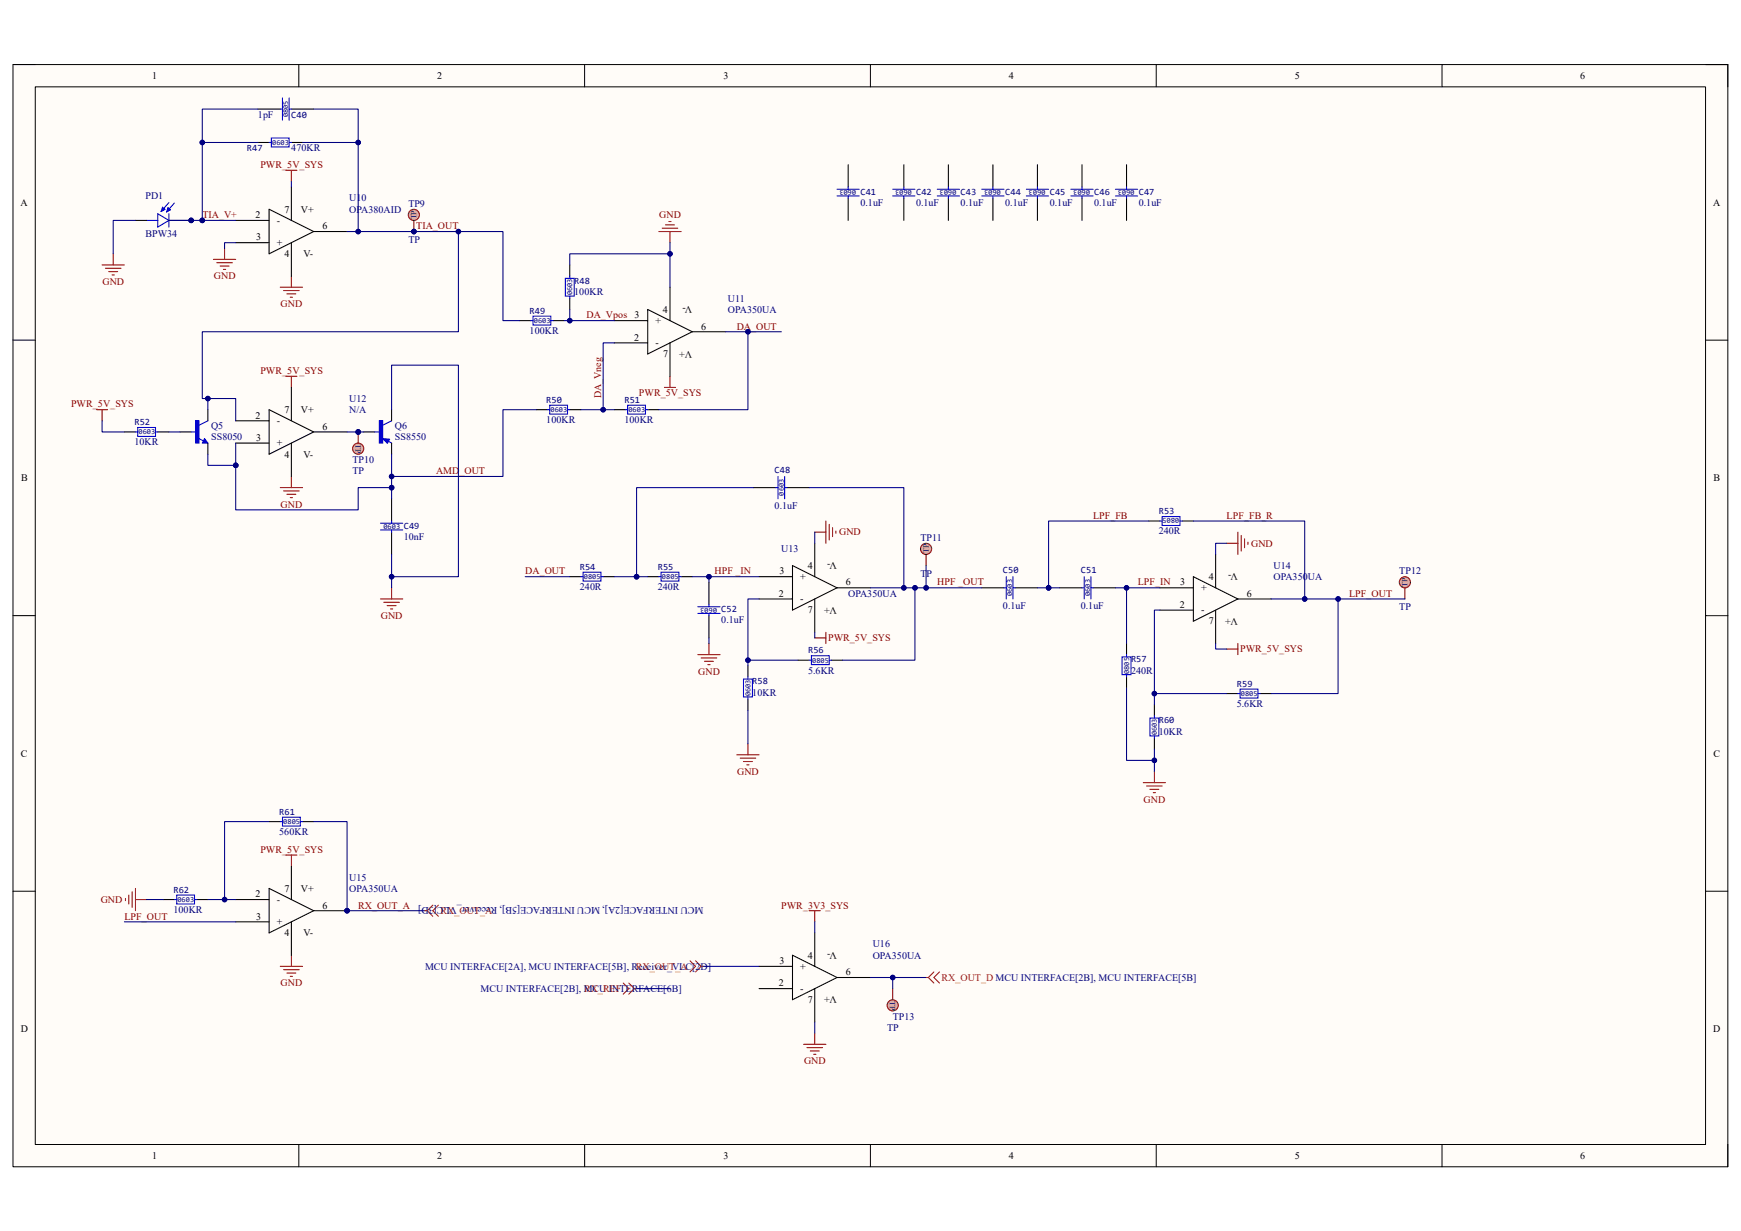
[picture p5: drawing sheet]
<svg xmlns="http://www.w3.org/2000/svg" width="420mm" height="297mm" viewBox="0 0 420 297" stroke-linecap="round" stroke-linejoin="round" font-family="sans-serif">
<path d="M3.1 15.6h413.7v265.9h-413.7z" fill-rule="evenodd" fill="#fffcf8"/>
<path d="M3.1 15.6h413.7v265.9h-413.7z" fill="none" stroke="#000" stroke-width=".24"/>
<path d="M8.5 21h402.9v255.1h-402.9z" fill-rule="evenodd" fill="#fffcf8"/>
<g fill="none" stroke="#000" stroke-width=".24">
<path d="M3.1 15.6h5.4M72.1 15.6v5.3M141 15.6v5.3M210 15.6v5.3M278.9 15.6v5.3M347.9 15.6v5.4M411.4 15.6h5.4v5.4M8.5 21h402.9v255.1h-402.9zM3.1 82.1h5.4M411.4 82.1h5.4M3.1 148.5h5.4M411.4 148.5h5.4"/>
<path d="M3.1 215h5.4M411.4 215h5.4M72.1 276.1v5.4M141 276.1v5.4M210 276.1v5.4M278.9 276.1v5.4M347.9 276.1v5.4M416.8 276.1v5.4"/>
</g>
<g fill="none" stroke="#800000" stroke-width=".25">
<path d="M68.9 41.1h2.7M70.3 41.1v2.7M158.9 55.9h5.4M159.7 55.1h3.8M160.5 54.3h2.2M161.4 53.5h.5M161.6 55.9v2.7M67.6 69.3h5.4M68.4 70.1h3.8M69.2 70.9h2.2M70 71.7h.6M70.3 66.6v2.7"/>
<path d="M68.9 90.8h2.7M70.3 90.8v2.7M160.3 93.5h2.7M161.6 90.8v2.7M67.6 117.6h5.4M68.4 118.5h3.8M69.2 119.3h2.2M70.3 115v2.6M70 120.1h.6M91.8 144.5h5.4M92.6 145.3h3.7M93.4 146.1h2.1"/>
<path d="M94.2 146.9h.5M94.5 141.8v2.7"/>
</g>
<circle cx="48.8" cy="53.2" r=".54" fill="#000080"/>
<circle cx="48.8" cy="53.2" r=".54" fill="none" stroke="#000080" stroke-width=".24"/>
<g fill="none" stroke="#800000" stroke-width=".25">
<path d="M54.2 59.9v2.7M24.6 63.9h5.4M25.4 64.7h3.8M26.2 65.5h2.2M27 66.3h.6M27.3 61.2v2.7M51.5 62.6h5.4M52.3 63.4h3.8M53.1 64.2h2.1M53.9 65h.5M23.3 98.8h2.7M24.6 98.8v2.7"/>
<path d="M196.5 128.4h2.7M199.2 125.7v5.4M200 126.5v3.8M200.8 127.3v2.2M201.6 128.1v.6M295.9 131.1h2.7M298.6 128.4v5.4M299.4 129.2v3.8M300.2 130v2.2M301 130.8v.5M168.3 157.9h5.4M169.1 158.7h3.8"/>
<path d="M169.9 159.6h2.2M171 155.3v2.6M196.5 153.9h2.7M199.2 152.6v2.7M295.9 156.6h2.7M298.6 155.3v2.6M170.8 160.4h.5M180.4 179.4v2.7M177.7 182.1h5.4M178.6 182.9h3.7M179.4 183.7h2.1M180.2 184.5h.5"/>
<path d="M275.8 188.8h5.4M276.6 189.6h3.8M277.4 190.4h2.1M278.2 191.3h.5M278.5 186.2v2.6M30.3 216.8v.5M31.1 216v2.1M31.9 215.2v3.7M32.7 214.4v5.3M32.7 217h2.7M69 206.3h2.6M70.3 206.3v2.7"/>
<path d="M67.6 233.2h5.4M68.4 234h3.8M69.2 234.8h2.2M70 235.6h.6M70.3 230.5v2.7"/>
</g>
<g fill="none" stroke="#000" stroke-width=".25">
<path d="M62.2 34.4h2.7M70.3 34.4h2.7M125.4 77.4h2.6M133.4 77.4h2.7M137.4 63.9v2.7M137.4 72v2.7M64.9 98.8l10.8 5.4-10.8 5.4zM70.3 93.5v8M129.4 98.8h2.7M137.4 98.8h2.7M148.2 98.8h2.7M156.2 98.8h2.7"/>
<path d="M30 104.2h2.7M38.1 104.2h2.6M56.9 101.5h8M56.9 106.9h8M70.3 106.9v8.1M75.7 104.2h8M181.8 117.7h5.3M189.8 117.7h5.4M94.5 120.3v5.4M94.5 128.4v5.4M137.4 139.1h2.7M145.5 139.1h2.7"/>
<path d="M156.2 139.1h2.7M164.3 139.1h2.7M277.1 125.7h2.7M285.2 125.7h2.7M171 140.5v5.4M171 148.5v5.4M192.5 159.3h2.7M200.6 159.3h2.7M236.8 141.8h5.4M244.9 141.8h5.4M255.6 141.8h5.4M263.7 141.8h5.4"/>
<path d="M271.8 155.3v2.6M180.4 160.6v2.7M180.4 168.7v2.7M271.8 163.3v2.7M278.5 170v2.7M278.5 178.1v2.7M295.9 167.3h2.7M304 167.3h2.7M39.4 217h2.7M47.5 217h2.6"/>
</g>
<g fill="none" stroke="#00f" stroke-width=".25">
<path d="M64.9 34.4h.6M65.5 33.3h4.3v2.2h-4.3zM69.8 34.4h.5M128 77.4h.6M128.6 76.3h4.3v2.1h-4.3zM132.9 77.4h.5M136.4 67.2h2.1v4.2h-2.1zM137.4 66.6v.6M137.4 71.4v.6M132.1 98.8h.5M132.6 97.8h4.3v2.1h-4.3zM136.9 98.8h.5"/>
<path d="M150.9 98.8h.5M151.4 97.8h4.3v2.1h-4.3zM155.7 98.8h.5M32.7 104.2h.5M33.2 103.1h4.3v2.2h-4.3zM37.5 104.2h.6M187.1 117.7h.6M187.7 115v5.3M189.3 115v5.3M189.3 117.7h.5M91.8 126.2h5.4M91.8 127.9h5.4"/>
<path d="M94.5 125.7v.5M94.5 127.9v.5M140.1 139.1h.6M140.7 138.1h4.3v2.1h-4.3zM145 139.1h.5M158.9 139.1h.6M159.5 138.1h4.3v2.1h-4.3zM163.8 139.1h.5M242.7 139.1v5.4M244.4 139.1v5.4M261.5 139.1v5.4M263.2 139.1v5.4"/>
<path d="M279.8 125.7h.6M280.4 124.6h4.2v2.2h-4.2zM284.6 125.7h.6M168.3 148h5.4M168.3 146.4h5.4M171 145.9v.5M171 148v.5M195.2 159.3h.5M195.7 158.2h4.3v2.2h-4.3zM200 159.3h.6M242.2 141.8h.5M244.4 141.8h.5"/>
<path d="M261 141.8h.5M263.2 141.8h.5M270.7 158.5h2.1v4.3h-2.1zM271.8 157.9v.6M179.4 163.9h2.1v4.2h-2.1zM180.4 163.3v.6M180.4 168.1v.6M271.8 162.8v.5M277.4 173.3h2.1v4.3h-2.1zM278.5 172.7v.6M278.5 177.6v.5M298.6 167.3h.6"/>
<path d="M299.2 166.3h4.3v2.1h-4.3zM303.5 167.3h.5M42.1 217h.5M42.6 216h4.3v2.1h-4.3zM46.9 217h.6"/>
</g>
<path d="M47.2 101.5h.8v5.4h-.8z" fill-rule="evenodd" fill="#00f"/>
<path d="M47.2 101.5h.8v5.4h-.8zM47.8 105.7l1.3 .7M50.1 101.5l-2.1 1.1" fill="none" stroke="#00f" stroke-width=".25"/>
<path d="M49.3 105.8l.8 1.1h-1.3z" fill="#00f"/>
<path d="M46.1 104.2h1.4M49.3 105.8l.8 1.1h-1.3z" fill="none" stroke="#00f" stroke-width=".25"/>
<path d="M50.1 98.8v2.7M43.4 104.2h2.7M50.1 106.9v2.7" fill="none" stroke="#000" stroke-width=".25"/>
<path d="M91.5 101.5h.8v5.4h-.8z" fill-rule="evenodd" fill="#00f"/>
<path d="M91.5 101.5h.8v5.4h-.8zM93.7 106.5l.8 .4M94.5 101.5l-2.2 1.1" fill="none" stroke="#00f" stroke-width=".25"/>
<path d="M92.3 105.8l1.7 .2-.5 1z" fill="#00f"/>
<path d="M90.4 104.2h1.4M92.3 105.8l1.7 .2-.5 1z" fill="none" stroke="#00f" stroke-width=".25"/>
<g fill="none" stroke="#000" stroke-width=".25">
<path d="M148.2 77.4h8M156.2 74.7l10.8 5.3-10.8 5.4zM161.6 69.3v8.1M94.5 98.8v2.7M148.2 82.7h8M161.6 82.7v8.1M167 80h8.1M87.8 104.2h2.6M94.5 106.9v2.7M183.1 139.1h8.1M191.2 136.5l10.7 5.3-10.7 5.4zM196.5 131.1v8"/>
<path d="M287.9 139.1l10.7 5.4-10.7 5.4zM293.3 133.8v8M183.1 144.5h8.1M196.5 144.5v8.1M201.9 141.8h8.1M279.8 141.8h8.1M279.8 147.2h8.1M293.3 147.2v8.1M298.6 144.5h8.1"/>
</g>
<circle cx="83.7" cy="219.7" r=".54" fill="#000080"/>
<circle cx="83.7" cy="219.7" r=".54" fill="none" stroke="#000080" stroke-width=".24"/>
<path d="M75.7 219.7h8" fill="none" stroke="#000" stroke-width=".25"/>
<circle cx="83.7" cy="219.7" r=".54" fill="#000080"/>
<circle cx="83.7" cy="219.7" r=".54" fill="none" stroke="#000080" stroke-width=".24"/>
<path d="M56.9 217h8M64.9 214.4l10.8 5.3-10.8 5.4zM70.3 209v8M56.9 222.4h8M70.3 222.4v8.1M183.1 238.5h8.1M183.1 233.2h8.1M191.2 230.5l10.7 5.3-10.7 5.4zM196.5 225.1v8.1M196.5 238.5v8.1M201.9 235.8h8.1" fill="none" stroke="#000" stroke-width=".25"/>
<circle cx="46.1" cy="53.2" r=".54" fill="#000080"/>
<circle cx="46.1" cy="53.2" r=".54" fill="none" stroke="#000080" stroke-width=".24"/>
<g fill="none" stroke="#00f" stroke-width=".25">
<path d="M35.4 53.2h2.7M38.1 51.6l2.6 1.6-2.6 1.6zM39.2 50l.6 .5-.9 .5M39.2 50l-.3 1M39.2 50v.8h.1M39.6 50.4l-.2 .2M40.5 50.1l.6 .5-.9 .5M40.5 50.1l-.3 1M40.5 50.1v.8h.1M40.7 51.6v3.2M40.7 48.9l-1.8 2.1M40.9 50.5l-.2 .2"/>
<path d="M42.1 49l-1.9 2.1"/>
</g>
<path d="M32.7 53.2h2.7M40.7 53.2h5.4" fill="none" stroke="#000" stroke-width=".25"/>
<circle cx="46.1" cy="53.2" r=".54" fill="#000080"/>
<circle cx="46.1" cy="53.2" r=".54" fill="none" stroke="#000080" stroke-width=".24"/>
<path d="M62.2 26.3h5.4M70.3 26.3h5.4M64.9 198.2h2.7M73 198.2h2.7" fill="none" stroke="#000" stroke-width=".25"/>
<path d="M67.6 26.3h.5M68.1 23.6v5.4M69.8 23.6v5.4M69.8 26.3h.5M67.6 198.2h.5M68.1 197.2h4.3v2.1h-4.3zM72.4 198.2h.6" fill="none" stroke="#00f" stroke-width=".25"/>
<path d="M195.2 219.7h2.7M196.5 219.7v2.7M193.9 252h5.3M194.7 252.8h3.7M195.5 253.6h2.1M196.3 254.4h.5M196.5 249.3v2.7" fill="none" stroke="#800000" stroke-width=".25"/>
<circle cx="99.8" cy="55.9" r=".54" fill="#000080"/>
<circle cx="99.8" cy="55.9" r=".54" fill="none" stroke="#000080" stroke-width=".24"/>
<circle cx="99.8" cy="51.8" r="1.34" fill="#ffd966"/>
<g fill="none" stroke="#5b0f00" stroke-width=".25">
<path d="M99.8 53.2v2.7"/>
<circle cx="99.8" cy="51.8" r="1.34"/>
</g>
<circle cx="99.8" cy="55.9" r=".54" fill="#000080"/>
<circle cx="99.8" cy="55.9" r=".54" fill="none" stroke="#000080" stroke-width=".24"/>
<circle cx="86.4" cy="104.2" r=".54" fill="#000080"/>
<circle cx="86.4" cy="104.2" r=".54" fill="none" stroke="#000080" stroke-width=".24"/>
<circle cx="86.4" cy="108.3" r="1.34" fill="#ffd966"/>
<g fill="none" stroke="#5b0f00" stroke-width=".25">
<path d="M86.4 104.2v2.7"/>
<circle cx="86.4" cy="108.3" r="1.34"/>
</g>
<circle cx="86.4" cy="104.2" r=".54" fill="#000080"/>
<circle cx="86.4" cy="104.2" r=".54" fill="none" stroke="#000080" stroke-width=".24"/>
<circle cx="223.4" cy="132.4" r="1.34" fill="#ffd966"/>
<g fill="none" stroke="#5b0f00" stroke-width=".25">
<path d="M223.4 133.8v2.7"/>
<circle cx="223.4" cy="132.4" r="1.34"/>
</g>
<circle cx="338.9" cy="140.5" r="1.34" fill="#ffd966"/>
<g fill="none" stroke="#5b0f00" stroke-width=".25">
<path d="M338.9 141.8v2.7"/>
<circle cx="338.9" cy="140.5" r="1.34"/>
</g>
<circle cx="215.3" cy="242.6" r="1.34" fill="#ffd966"/>
<g fill="none" stroke="#5b0f00" stroke-width=".25">
<path d="M215.3 238.5v2.7"/>
<circle cx="215.3" cy="242.6" r="1.34"/>
</g>
<path d="M56.9 53.2h8M56.9 58.6h8M64.9 50.5l10.8 5.4-10.8 5.3zM70.3 45.1v8.1M70.3 58.6v8M75.7 55.9h8" fill="none" stroke="#000" stroke-width=".25"/>
<path d="M150.3 237.2l1.4 1.3-1.4 1.4M151.7 237.2l1.3 1.3M153 238.5l-1.3 1.4M153 238.5h.6M166.5 231.8l1.3 1.4-1.3 1.3M167.8 231.8l1.3 1.4M169.1 233.2l-1.3 1.3M169.1 233.2h.6M223.4 235.8h.5M223.9 235.8l1.4 1.4M225.3 234.5l-1.4 1.3M226.6 234.5l-1.3 1.3 1.3 1.4" fill="none" stroke="#f00" stroke-width=".25"/>
<path d="M50.1 109.6v2.7h6.8" fill="none" stroke="#000080" stroke-width=".25"/>
<circle cx="56.9" cy="112.3" r=".54" fill="#000080"/>
<circle cx="56.9" cy="112.3" r=".54" fill="none" stroke="#000080" stroke-width=".24"/>
<path d="M94.5 109.6v8" fill="none" stroke="#000080" stroke-width=".25"/>
<circle cx="94.5" cy="117.6" r=".54" fill="#000080"/>
<circle cx="94.5" cy="117.6" r=".54" fill="none" stroke="#000080" stroke-width=".24"/>
<circle cx="94.5" cy="115" r=".54" fill="#000080"/>
<circle cx="94.5" cy="115" r=".54" fill="none" stroke="#000080" stroke-width=".24"/>
<path d="M70.3 43.8v1.3M56.9 112.3v10.7h29.5v-5.4h8.1" fill="none" stroke="#000080" stroke-width=".25"/>
<circle cx="56.9" cy="112.3" r=".54" fill="#000080"/>
<circle cx="56.9" cy="112.3" r=".54" fill="none" stroke="#000080" stroke-width=".24"/>
<circle cx="94.5" cy="117.6" r=".54" fill="#000080"/>
<circle cx="94.5" cy="117.6" r=".54" fill="none" stroke="#000080" stroke-width=".24"/>
<path d="M140.1 98.8h8.1" fill="none" stroke="#000080" stroke-width=".25"/>
<circle cx="145.5" cy="98.8" r=".54" fill="#000080"/>
<circle cx="145.5" cy="98.8" r=".54" fill="none" stroke="#000080" stroke-width=".24"/>
<path d="M148.2 82.7h-2.7v16.1" fill="none" stroke="#000080" stroke-width=".25"/>
<circle cx="145.5" cy="98.8" r=".54" fill="#000080"/>
<circle cx="145.5" cy="98.8" r=".54" fill="none" stroke="#000080" stroke-width=".24"/>
<path d="M136.1 77.4h12.1" fill="none" stroke="#000080" stroke-width=".25"/>
<circle cx="137.4" cy="77.4" r=".54" fill="#000080"/>
<circle cx="137.4" cy="77.4" r=".54" fill="none" stroke="#000080" stroke-width=".24"/>
<path d="M161.6 58.6v10.7" fill="none" stroke="#000080" stroke-width=".25"/>
<circle cx="161.6" cy="61.2" r=".54" fill="#000080"/>
<circle cx="161.6" cy="61.2" r=".54" fill="none" stroke="#000080" stroke-width=".24"/>
<path d="M161.6 61.2h-24.2v2.7" fill="none" stroke="#000080" stroke-width=".25"/>
<circle cx="161.6" cy="61.2" r=".54" fill="#000080"/>
<circle cx="161.6" cy="61.2" r=".54" fill="none" stroke="#000080" stroke-width=".24"/>
<path d="M129.4 98.8h-8.1v16.2h-26.8" fill="none" stroke="#000080" stroke-width=".25"/>
<circle cx="94.5" cy="115" r=".54" fill="#000080"/>
<circle cx="94.5" cy="115" r=".54" fill="none" stroke="#000080" stroke-width=".24"/>
<path d="M56.9 106.9v5.4" fill="none" stroke="#000080" stroke-width=".25"/>
<circle cx="56.9" cy="112.3" r=".54" fill="#000080"/>
<circle cx="56.9" cy="112.3" r=".54" fill="none" stroke="#000080" stroke-width=".24"/>
<path d="M94.5 117.6v2.7" fill="none" stroke="#000080" stroke-width=".25"/>
<circle cx="94.5" cy="117.6" r=".54" fill="#000080"/>
<circle cx="94.5" cy="117.6" r=".54" fill="none" stroke="#000080" stroke-width=".24"/>
<path d="M137.4 74.7v2.7" fill="none" stroke="#000080" stroke-width=".25"/>
<circle cx="137.4" cy="77.4" r=".54" fill="#000080"/>
<circle cx="137.4" cy="77.4" r=".54" fill="none" stroke="#000080" stroke-width=".24"/>
<path d="M56.9 58.6h-2.7v1.3M153.6 139.1h2.6M196.5 128.4v2.7M196.5 152.6v1.3" fill="none" stroke="#000080" stroke-width=".25"/>
<circle cx="153.6" cy="139.1" r=".54" fill="#000080"/>
<circle cx="153.6" cy="139.1" r=".54" fill="none" stroke="#000080" stroke-width=".24"/>
<path d="M167 139.1h16.1M171 153.9v1.4" fill="none" stroke="#000080" stroke-width=".25"/>
<circle cx="171" cy="139.1" r=".54" fill="#000080"/>
<circle cx="171" cy="139.1" r=".54" fill="none" stroke="#000080" stroke-width=".24"/>
<path d="M171 139.1v1.4" fill="none" stroke="#000080" stroke-width=".25"/>
<circle cx="171" cy="139.1" r=".54" fill="#000080"/>
<circle cx="171" cy="139.1" r=".54" fill="none" stroke="#000080" stroke-width=".24"/>
<path d="M181.8 117.7h-28.2v21.4" fill="none" stroke="#000080" stroke-width=".25"/>
<circle cx="153.6" cy="139.1" r=".54" fill="#000080"/>
<circle cx="153.6" cy="139.1" r=".54" fill="none" stroke="#000080" stroke-width=".24"/>
<path d="M195.2 117.7h22.8v24.1h-8" fill="none" stroke="#000080" stroke-width=".25"/>
<circle cx="218" cy="141.8" r=".54" fill="#000080"/>
<circle cx="218" cy="141.8" r=".54" fill="none" stroke="#000080" stroke-width=".24"/>
<path d="M180.4 159.3v1.3" fill="none" stroke="#000080" stroke-width=".25"/>
<circle cx="180.4" cy="159.3" r=".54" fill="#000080"/>
<circle cx="180.4" cy="159.3" r=".54" fill="none" stroke="#000080" stroke-width=".24"/>
<path d="M126.7 139.1h10.7M148.2 139.1h5.4" fill="none" stroke="#000080" stroke-width=".25"/>
<circle cx="153.6" cy="139.1" r=".54" fill="#000080"/>
<circle cx="153.6" cy="139.1" r=".54" fill="none" stroke="#000080" stroke-width=".24"/>
<path d="M253 141.8h2.6M293.3 155.3v1.3h2.6" fill="none" stroke="#000080" stroke-width=".25"/>
<circle cx="253" cy="141.8" r=".54" fill="#000080"/>
<circle cx="253" cy="141.8" r=".54" fill="none" stroke="#000080" stroke-width=".24"/>
<path d="M269.1 141.8h10.7" fill="none" stroke="#000080" stroke-width=".25"/>
<circle cx="271.8" cy="141.8" r=".54" fill="#000080"/>
<circle cx="271.8" cy="141.8" r=".54" fill="none" stroke="#000080" stroke-width=".24"/>
<path d="M271.8 141.8v13.5" fill="none" stroke="#000080" stroke-width=".25"/>
<circle cx="271.8" cy="141.8" r=".54" fill="#000080"/>
<circle cx="271.8" cy="141.8" r=".54" fill="none" stroke="#000080" stroke-width=".24"/>
<path d="M279.8 147.2h-1.3v22.8" fill="none" stroke="#000080" stroke-width=".25"/>
<circle cx="278.5" cy="167.3" r=".54" fill="#000080"/>
<circle cx="278.5" cy="167.3" r=".54" fill="none" stroke="#000080" stroke-width=".24"/>
<path d="M278.5 167.3h17.4" fill="none" stroke="#000080" stroke-width=".25"/>
<circle cx="278.5" cy="167.3" r=".54" fill="#000080"/>
<circle cx="278.5" cy="167.3" r=".54" fill="none" stroke="#000080" stroke-width=".24"/>
<path d="M306.7 144.5h16.1v22.8h-16.1" fill="none" stroke="#000080" stroke-width=".25"/>
<circle cx="322.8" cy="144.5" r=".54" fill="#000080"/>
<circle cx="322.8" cy="144.5" r=".54" fill="none" stroke="#000080" stroke-width=".24"/>
<circle cx="314.7" cy="144.5" r=".54" fill="#000080"/>
<circle cx="314.7" cy="144.5" r=".54" fill="none" stroke="#000080" stroke-width=".24"/>
<path d="M287.9 125.7h26.8v18.8" fill="none" stroke="#000080" stroke-width=".25"/>
<circle cx="314.7" cy="144.5" r=".54" fill="#000080"/>
<circle cx="314.7" cy="144.5" r=".54" fill="none" stroke="#000080" stroke-width=".24"/>
<path d="M278.5 180.8v5.4" fill="none" stroke="#000080" stroke-width=".25"/>
<circle cx="278.5" cy="183.5" r=".54" fill="#000080"/>
<circle cx="278.5" cy="183.5" r=".54" fill="none" stroke="#000080" stroke-width=".24"/>
<path d="M271.8 166v17.5h6.7" fill="none" stroke="#000080" stroke-width=".25"/>
<circle cx="278.5" cy="183.5" r=".54" fill="#000080"/>
<circle cx="278.5" cy="183.5" r=".54" fill="none" stroke="#000080" stroke-width=".24"/>
<path d="M62.2 26.3h-13.4v26.9M32.7 53.2h-5.4v8M40.7 104.2h2.7M295.9 131.1h-2.6v2.7" fill="none" stroke="#000080" stroke-width=".25"/>
<circle cx="48.8" cy="34.4" r=".54" fill="#000080"/>
<circle cx="48.8" cy="34.4" r=".54" fill="none" stroke="#000080" stroke-width=".24"/>
<circle cx="48.8" cy="53.2" r=".54" fill="#000080"/>
<circle cx="48.8" cy="53.2" r=".54" fill="none" stroke="#000080" stroke-width=".24"/>
<path d="M75.7 26.3h10.7v29.6" fill="none" stroke="#000080" stroke-width=".25"/>
<circle cx="86.4" cy="34.4" r=".54" fill="#000080"/>
<circle cx="86.4" cy="34.4" r=".54" fill="none" stroke="#000080" stroke-width=".24"/>
<circle cx="86.4" cy="55.9" r=".54" fill="#000080"/>
<circle cx="86.4" cy="55.9" r=".54" fill="none" stroke="#000080" stroke-width=".24"/>
<path d="M218 141.8h18.8" fill="none" stroke="#000080" stroke-width=".25"/>
<circle cx="223.4" cy="141.8" r=".54" fill="#000080"/>
<circle cx="223.4" cy="141.8" r=".54" fill="none" stroke="#000080" stroke-width=".24"/>
<circle cx="220.7" cy="141.8" r=".54" fill="#000080"/>
<circle cx="220.7" cy="141.8" r=".54" fill="none" stroke="#000080" stroke-width=".24"/>
<circle cx="218" cy="141.8" r=".54" fill="#000080"/>
<circle cx="218" cy="141.8" r=".54" fill="none" stroke="#000080" stroke-width=".24"/>
<path d="M50.1 217h6.8" fill="none" stroke="#000080" stroke-width=".25"/>
<circle cx="54.2" cy="217" r=".54" fill="#000080"/>
<circle cx="54.2" cy="217" r=".54" fill="none" stroke="#000080" stroke-width=".24"/>
<path d="M64.9 198.2h-10.7v18.8M35.4 217h4" fill="none" stroke="#000080" stroke-width=".25"/>
<circle cx="54.2" cy="217" r=".54" fill="#000080"/>
<circle cx="54.2" cy="217" r=".54" fill="none" stroke="#000080" stroke-width=".24"/>
<path d="M220.7 141.8v17.5h-17.4" fill="none" stroke="#000080" stroke-width=".25"/>
<circle cx="220.7" cy="141.8" r=".54" fill="#000080"/>
<circle cx="220.7" cy="141.8" r=".54" fill="none" stroke="#000080" stroke-width=".24"/>
<path d="M180.4 80h8.1" fill="none" stroke="#000080" stroke-width=".25"/>
<circle cx="180.4" cy="80" r=".54" fill="#000080"/>
<circle cx="180.4" cy="80" r=".54" fill="none" stroke="#000080" stroke-width=".24"/>
<path d="M223.4 136.5v5.3" fill="none" stroke="#000080" stroke-width=".25"/>
<circle cx="223.4" cy="141.8" r=".54" fill="#000080"/>
<circle cx="223.4" cy="141.8" r=".54" fill="none" stroke="#000080" stroke-width=".24"/>
<path d="M277.1 125.7h-24.1v16.1" fill="none" stroke="#000080" stroke-width=".25"/>
<circle cx="253" cy="141.8" r=".54" fill="#000080"/>
<circle cx="253" cy="141.8" r=".54" fill="none" stroke="#000080" stroke-width=".24"/>
<path d="M250.3 141.8h2.7" fill="none" stroke="#000080" stroke-width=".25"/>
<circle cx="253" cy="141.8" r=".54" fill="#000080"/>
<circle cx="253" cy="141.8" r=".54" fill="none" stroke="#000080" stroke-width=".24"/>
<path d="M24.6 101.5v2.7h5.4M322.8 144.5h16.1" fill="none" stroke="#000080" stroke-width=".25"/>
<circle cx="322.8" cy="144.5" r=".54" fill="#000080"/>
<circle cx="322.8" cy="144.5" r=".54" fill="none" stroke="#000080" stroke-width=".24"/>
<path d="M75.7 198.2h8v21.5h18.8" fill="none" stroke="#000080" stroke-width=".25"/>
<circle cx="83.7" cy="219.7" r=".54" fill="#000080"/>
<circle cx="83.7" cy="219.7" r=".54" fill="none" stroke="#000080" stroke-width=".24"/>
<path d="M83.7 104.2h4.1M169.7 233.2h13.4M196.5 222.4v2.7M196.5 246.6v2.7" fill="none" stroke="#000080" stroke-width=".25"/>
<circle cx="86.4" cy="104.2" r=".54" fill="#000080"/>
<circle cx="86.4" cy="104.2" r=".54" fill="none" stroke="#000080" stroke-width=".24"/>
<path d="M40.7 53.2h16.2" fill="none" stroke="#000080" stroke-width=".25"/>
<circle cx="46.1" cy="53.2" r=".54" fill="#000080"/>
<circle cx="46.1" cy="53.2" r=".54" fill="none" stroke="#000080" stroke-width=".24"/>
<circle cx="48.8" cy="53.2" r=".54" fill="#000080"/>
<circle cx="48.8" cy="53.2" r=".54" fill="none" stroke="#000080" stroke-width=".24"/>
<path d="M48.8 34.4h13.4" fill="none" stroke="#000080" stroke-width=".25"/>
<circle cx="48.8" cy="34.4" r=".54" fill="#000080"/>
<circle cx="48.8" cy="34.4" r=".54" fill="none" stroke="#000080" stroke-width=".24"/>
<path d="M73 34.4h13.4" fill="none" stroke="#000080" stroke-width=".25"/>
<circle cx="86.4" cy="34.4" r=".54" fill="#000080"/>
<circle cx="86.4" cy="34.4" r=".54" fill="none" stroke="#000080" stroke-width=".24"/>
<path d="M175.1 80h5.3v18.8h-21.5" fill="none" stroke="#000080" stroke-width=".25"/>
<circle cx="180.4" cy="80" r=".54" fill="#000080"/>
<circle cx="180.4" cy="80" r=".54" fill="none" stroke="#000080" stroke-width=".24"/>
<path d="M83.7 55.9h37.6v21.5h4.1" fill="none" stroke="#000080" stroke-width=".25"/>
<circle cx="86.4" cy="55.9" r=".54" fill="#000080"/>
<circle cx="86.4" cy="55.9" r=".54" fill="none" stroke="#000080" stroke-width=".24"/>
<circle cx="99.8" cy="55.9" r=".54" fill="#000080"/>
<circle cx="99.8" cy="55.9" r=".54" fill="none" stroke="#000080" stroke-width=".24"/>
<circle cx="110.6" cy="55.9" r=".54" fill="#000080"/>
<circle cx="110.6" cy="55.9" r=".54" fill="none" stroke="#000080" stroke-width=".24"/>
<path d="M94.5 98.8v-10.7h16.1v51h-16.1" fill="none" stroke="#000080" stroke-width=".25"/>
<circle cx="94.5" cy="139.1" r=".54" fill="#000080"/>
<circle cx="94.5" cy="139.1" r=".54" fill="none" stroke="#000080" stroke-width=".24"/>
<path d="M94.5 133.8v8" fill="none" stroke="#000080" stroke-width=".25"/>
<circle cx="94.5" cy="139.1" r=".54" fill="#000080"/>
<circle cx="94.5" cy="139.1" r=".54" fill="none" stroke="#000080" stroke-width=".24"/>
<path d="M30 222.4h26.9M210 235.8h13.4" fill="none" stroke="#000080" stroke-width=".25"/>
<circle cx="215.3" cy="235.8" r=".54" fill="#000080"/>
<circle cx="215.3" cy="235.8" r=".54" fill="none" stroke="#000080" stroke-width=".24"/>
<path d="M215.3 235.8v2.7" fill="none" stroke="#000080" stroke-width=".25"/>
<circle cx="215.3" cy="235.8" r=".54" fill="#000080"/>
<circle cx="215.3" cy="235.8" r=".54" fill="none" stroke="#000080" stroke-width=".24"/>
<path d="M183.1 144.5h-2.7v14.8h12.1M180.4 171.4v8M153.6 238.5h8" fill="none" stroke="#000080" stroke-width=".25"/>
<circle cx="180.4" cy="159.3" r=".54" fill="#000080"/>
<circle cx="180.4" cy="159.3" r=".54" fill="none" stroke="#000080" stroke-width=".24"/>
<path d="M50.1 96.2v2.6" fill="none" stroke="#000080" stroke-width=".25"/>
<circle cx="50.1" cy="96.2" r=".54" fill="#000080"/>
<circle cx="50.1" cy="96.2" r=".54" fill="none" stroke="#000080" stroke-width=".24"/>
<path d="M110.6 55.9v24.1h-61.8v16.2h8.1v5.3" fill="none" stroke="#000080" stroke-width=".25"/>
<circle cx="110.6" cy="55.9" r=".54" fill="#000080"/>
<circle cx="110.6" cy="55.9" r=".54" fill="none" stroke="#000080" stroke-width=".24"/>
<circle cx="50.1" cy="96.2" r=".54" fill="#000080"/>
<circle cx="50.1" cy="96.2" r=".54" fill="none" stroke="#000080" stroke-width=".24"/>
<g fill="none" stroke="#000" stroke-width=".25">
<path d="M204.6 39.8v5.3M218 39.8v5.3M228.8 39.8v5.3M239.5 39.8v5.3M250.3 39.8v5.3M261 39.8v5.3M271.8 39.8v5.3M204.6 47.8v5.4M218 47.8v5.4M228.8 47.8v5.4M239.5 47.8v5.4M250.3 47.8v5.4"/>
<path d="M261 47.8v5.4M271.8 47.8v5.4"/>
</g>
<g fill="none" stroke="#00f" stroke-width=".25">
<path d="M201.9 47.3h5.4M201.9 45.7h5.4M204.6 45.1v.6M204.6 47.3v.5M215.3 47.3h5.4M215.3 45.7h5.4M218 45.1v.6M218 47.3v.5M226.1 47.3h5.4M226.1 45.7h5.4M228.8 45.1v.6M228.8 47.3v.5"/>
<path d="M236.8 47.3h5.4M236.8 45.7h5.4M239.5 45.1v.6M239.5 47.3v.5M247.6 47.3h5.4M247.6 45.7h5.4M250.3 45.1v.6M250.3 47.3v.5M258.3 47.3h5.4M258.3 45.7h5.4M261 45.1v.6M261 47.3v.5"/>
<path d="M269.1 47.3h5.3M269.1 45.7h5.3M271.8 45.1v.6M271.8 47.3v.5"/>
</g>
<path d="M102.5 219.7h.6M103.1 219.7l1.3 1.4M104.4 218.4l-1.3 1.3M105.7 218.4l-1.3 1.3 1.3 1.4" fill="none" stroke="#f00" stroke-width=".25"/>
<g font-size="2.4">
<text x="36.7" y="19.1">1</text>
<text x="105.5" y="19.1">2</text>
<text x="174.5" y="19.1">3</text>
<text x="243.3" y="19.1">4</text>
<text x="312.3" y="19.1">5</text>
<text x="381.2" y="19.1">6</text>
<text x="5" y="49.6">A</text>
<text x="61.6" y="52.6">2</text>
<text x="66.8" y="54">-</text>
<text x="68.7" y="51.3">7</text>
<text x="72.6" y="51.3">V+</text>
<text x="413.3" y="49.6">A</text>
<text x="61.8" y="58">3</text>
<text x="66.8" y="59.4">+</text>
<text x="77.8" y="55.3">6</text>
<text x="68.6" y="62.1">4</text>
<text x="73.2" y="62.1">V-</text>
<text x="153.1" y="76.8">3</text>
<text x="159.9" y="75.5">4</text>
<text x="167" y="73.9" transform="rotate(-180 167 73.9)">V-</text>
<text x="153" y="82.2">2</text>
<text x="158.1" y="83.5">-</text>
<text x="158.1" y="78.1">+</text>
<text x="169.1" y="79.5">6</text>
<text x="160" y="86.2">7</text>
<text x="167" y="84.6" transform="rotate(-180 167 84.6)">V+</text>
<text x="61.6" y="101">2</text>
<text x="68.7" y="99.7">7</text>
<text x="72.6" y="99.7">V+</text>
<text x="61.8" y="106.3">3</text>
<text x="66.8" y="102.3">-</text>
<text x="66.8" y="107.7">+</text>
<text x="77.8" y="103.7">6</text>
<text x="68.6" y="110.4">4</text>
<text x="73.2" y="110.4">V-</text>
<text x="5.1" y="116.1">B</text>
<text x="413.4" y="116.1">B</text>
<text x="194.9" y="137.2">4</text>
<text x="201.9" y="135.6" transform="rotate(-180 201.9 135.6)">V-</text>
<text x="187.9" y="144">2</text>
<text x="188" y="138.6">3</text>
<text x="193" y="140">+</text>
<text x="204" y="141.3">6</text>
<text x="284.7" y="141.3">3</text>
<text x="289.8" y="142.6">+</text>
<text x="291.6" y="140">4</text>
<text x="298.6" y="138.3" transform="rotate(-180 298.6 138.3)">V-</text>
<text x="300.8" y="144">6</text>
<text x="193" y="145.3">-</text>
<text x="194.9" y="148">7</text>
<text x="201.9" y="146.4" transform="rotate(-180 201.9 146.4)">V+</text>
<text x="284.6" y="146.6">2</text>
<text x="289.8" y="148">-</text>
<text x="298.6" y="149.1" transform="rotate(-180 298.6 149.1)">V+</text>
<text x="291.6" y="150.7">7</text>
<text x="5" y="182.6">C</text>
<text x="413.3" y="182.6">C</text>
<text x="68.7" y="215.1">7</text>
<text x="72.6" y="215.1">V+</text>
<text x="61.6" y="216.5">2</text>
<text x="61.8" y="221.9">3</text>
<text x="66.8" y="217.8">-</text>
<text x="77.8" y="219.2">6</text>
<text x="66.8" y="223.2">+</text>
<text x="68.6" y="225.9">4</text>
<text x="73.2" y="225.9">V-</text>
<text x="188" y="232.6">3</text>
<text x="193" y="234">+</text>
<text x="194.9" y="231.3">4</text>
<text x="201.9" y="229.6" transform="rotate(-180 201.9 229.6)">V-</text>
<text x="187.9" y="238">2</text>
<text x="193" y="239.3">-</text>
<text x="204" y="235.3">6</text>
<text x="194.9" y="242">7</text>
<text x="201.9" y="240.4" transform="rotate(-180 201.9 240.4)">V+</text>
<text x="5" y="249">D</text>
<text x="413.3" y="249">D</text>
<text x="36.7" y="279.6">1</text>
<text x="105.5" y="279.6">2</text>
<text x="174.5" y="279.6">3</text>
<text x="243.3" y="279.6">4</text>
<text x="312.3" y="279.6">5</text>
<text x="381.2" y="279.6">6</text>
</g>
<g font-size="2.4" fill="#000080">
<text x="62.2" y="28.4">1pF</text>
<text x="70.3" y="36.5">470KR</text>
<text x="35.1" y="48.1">PD1</text>
<text x="84.2" y="51.3">OPA380AID</text>
<text x="84.2" y="48.6">U10</text>
<text x="98.5" y="50">TP9</text>
<text x="207.6" y="49.7">0.1uF</text>
<text x="221" y="49.7">0.1uF</text>
<text x="231.7" y="49.7">0.1uF</text>
<text x="242.5" y="49.7">0.1uF</text>
<text x="253.2" y="49.7">0.1uF</text>
<text x="263.9" y="49.7">0.1uF</text>
<text x="274.7" y="49.7">0.1uF</text>
<text x="35.1" y="57.2">BPW34</text>
<text x="98.5" y="58.5">TP</text>
<text x="138.5" y="71.2">100KR</text>
<text x="175.6" y="75.5">OPA350UA</text>
<text x="175.6" y="72.8">U11</text>
<text x="127.8" y="80.6">100KR</text>
<text x="84.2" y="99.7">N/A</text>
<text x="84.2" y="96.9">U12</text>
<text x="32.4" y="107.4">10KR</text>
<text x="50.9" y="106.1">SS8050</text>
<text x="50.9" y="103.4">Q5</text>
<text x="95.2" y="106.1">SS8550</text>
<text x="95.2" y="103.4">Q6</text>
<text x="131.8" y="102.1">100KR</text>
<text x="150.6" y="102.1">100KR</text>
<text x="85" y="111.7">TP10</text>
<text x="85" y="114.4">TP</text>
<text x="186.9" y="122.8">0.1uF</text>
<text x="97.4" y="130.3">10nF</text>
<text x="222" y="130.6">TP11</text>
<text x="279.5" y="128.9">240R</text>
<text x="188.5" y="133.2">U13</text>
<text x="307.2" y="137.2">U14</text>
<text x="139.9" y="142.4">240R</text>
<text x="158.7" y="142.4">240R</text>
<text x="204.6" y="144">OPA350UA</text>
<text x="222" y="139.1">TP</text>
<text x="307.2" y="140">OPA350UA</text>
<text x="337.6" y="138.6">TP12</text>
<text x="241.9" y="146.9">0.1uF</text>
<text x="260.7" y="146.9">0.1uF</text>
<text x="337.6" y="147.2">TP</text>
<text x="174" y="150.4">0.1uF</text>
<text x="181.5" y="167.9">10KR</text>
<text x="194.9" y="162.5">5.6KR</text>
<text x="272.8" y="162.5">240R</text>
<text x="298.4" y="170.6">5.6KR</text>
<text x="279.5" y="177.3">10KR</text>
<text x="67.4" y="201.5">560KR</text>
<text x="84.2" y="215.1">OPA350UA</text>
<text x="84.2" y="212.5">U15</text>
<text x="41.8" y="220.3">100KR</text>
<text x="169.7" y="218.9" transform="rotate(-180 169.7 218.9)">MCU INTERFACE[2A], MCU INTERFACE[5B], Receiver_VLC[3D]</text>
<text x="102.5" y="234">MCU INTERFACE[2A], MCU INTERFACE[5B], Receiver_VLC[2D]</text>
<text x="210.5" y="231.3">OPA350UA</text>
<text x="210.5" y="228.6">U16</text>
<text x="116" y="239.3">MCU INTERFACE[2B], MCU INTERFACE[6B]</text>
<text x="214" y="248.8">TP</text>
<text x="215.3" y="246">TP13</text>
</g>
<g font-size="2.4" fill="#800000">
<text x="62.8" y="40.6">PWR_5V_SYS</text>
<text x="48.8" y="52.6">TIA_V+</text>
<text x="159" y="52.6">GND</text>
<text x="100.4" y="55.3">TIA_OUT</text>
<text x="24.7" y="68.7">GND</text>
<text x="51.6" y="67.4">GND</text>
<text x="67.7" y="74.1">GND</text>
<text x="141.5" y="76.8">DA_Vpos</text>
<text x="177.7" y="79.5">DA_OUT</text>
<text x="62.8" y="90.3">PWR_5V_SYS</text>
<text x="154.1" y="95.6">PWR_5V_SYS</text>
<text x="17.1" y="98.3">PWR_5V_SYS</text>
<text x="145" y="96.1" transform="rotate(-90 145 96.1)">DA_Vneg</text>
<text x="105.2" y="114.4">AMD_OUT</text>
<text x="67.7" y="122.5">GND</text>
<text x="263.7" y="125.2">LPF_FB</text>
<text x="295.9" y="125.2">LPF_FB_R</text>
<text x="202.4" y="129.2">GND</text>
<text x="301.8" y="131.9">GND</text>
<text x="126.7" y="138.6">DA_OUT</text>
<text x="172.4" y="138.6">HPF _IN</text>
<text x="226.1" y="141.3">HPF _OUT</text>
<text x="274.4" y="141.3">LPF_IN</text>
<text x="325.5" y="144">LPF_OUT</text>
<text x="91.9" y="149.4">GND</text>
<text x="199.8" y="154.7">PWR_5V_SYS</text>
<text x="299.2" y="157.4">PWR_5V_SYS</text>
<text x="168.4" y="162.8">GND</text>
<text x="177.8" y="186.9">GND</text>
<text x="275.9" y="193.7">GND</text>
<text x="62.8" y="205.7">PWR_5V_SYS</text>
<text x="24.3" y="217.8">GND</text>
<text x="30" y="221.9">LPF_OUT</text>
<text x="86.4" y="219.2">RX_OUT_A</text>
<text x="188.5" y="219.2">PWR_3V3_SYS</text>
<text x="67.7" y="238">GND</text>
<text x="194" y="256.8">GND</text>
</g>
<g font-size="2.4" fill="#f00">
<text x="106.3" y="220.5">RX_OUT_A</text>
<text x="153.4" y="234">RX_OUT_A</text>
<text x="140.9" y="239.3">RX_REF</text>
<text x="227.2" y="236.6">RX_OUT_D MCU INTERFACE[2B], MCU INTERFACE[5B]</text>
</g>
<g font-size="2.3" fill="#000080">
<text x="70.3" y="28.4">C40</text>
<text x="59.6" y="36.5">R47</text>
<text x="207.6" y="46.9">C41</text>
<text x="221" y="46.9">C42</text>
<text x="231.7" y="46.9">C43</text>
<text x="242.5" y="46.9">C44</text>
<text x="253.2" y="46.9">C45</text>
<text x="263.9" y="46.9">C46</text>
<text x="274.7" y="46.9">C47</text>
<text x="138.5" y="68.5">R48</text>
<text x="127.8" y="75.7">R49</text>
<text x="131.8" y="97.2">R50</text>
<text x="150.6" y="97.2">R51</text>
<text x="32.4" y="102.6">R52</text>
<text x="186.9" y="114.1">C48</text>
<text x="279.5" y="124">R53</text>
<text x="97.4" y="127.6">C49</text>
<text x="139.9" y="137.5">R54</text>
<text x="158.7" y="137.5">R55</text>
<text x="241.9" y="138.3">C50</text>
<text x="260.7" y="138.3">C51</text>
<text x="174" y="147.7">C52</text>
<text x="194.9" y="157.6">R56</text>
<text x="272.8" y="159.8">R57</text>
<text x="181.5" y="165.1">R58</text>
<text x="298.4" y="165.7">R59</text>
<text x="279.5" y="174.5">R60</text>
<text x="67.4" y="196.6">R61</text>
<text x="41.8" y="215.4">R62</text>
</g>
<g font-size="1.9" fill="#000080">
<text x="100.5" y="52.9" transform="rotate(-90 100.5 52.9)">TP</text>
<text x="85.8" y="107.2" transform="rotate(90 85.8 107.2)">TP</text>
<text x="224.1" y="133.5" transform="rotate(-90 224.1 133.5)">TP</text>
<text x="339.6" y="141.6" transform="rotate(-90 339.6 141.6)">TP</text>
<text x="214.7" y="241.5" transform="rotate(90 214.7 241.5)">TP</text>
</g>
<g font-size="1.8" fill="#000080">
<text x="69.6" y="28.3" transform="rotate(-90 69.6 28.3)">0805</text>
<text x="65.7" y="35">0603</text>
<text x="206.5" y="45.8" transform="rotate(-180 206.5 45.8)">0603</text>
<text x="220" y="45.8" transform="rotate(-180 220 45.8)">0603</text>
<text x="230.7" y="45.8" transform="rotate(-180 230.7 45.8)">0603</text>
<text x="241.5" y="45.8" transform="rotate(-180 241.5 45.8)">0603</text>
<text x="252.2" y="45.8" transform="rotate(-180 252.2 45.8)">0603</text>
<text x="263" y="45.8" transform="rotate(-180 263 45.8)">0603</text>
<text x="273.7" y="45.8" transform="rotate(-180 273.7 45.8)">0603</text>
<text x="138" y="71.2" transform="rotate(-90 138 71.2)">0603</text>
<text x="128.8" y="78">0603</text>
<text x="132.8" y="99.4">0603</text>
<text x="151.6" y="99.4">0603</text>
<text x="33.4" y="104.8">0603</text>
<text x="189.1" y="119.6" transform="rotate(-90 189.1 119.6)">0603</text>
<text x="284.4" y="125.1" transform="rotate(-180 284.4 125.1)">0805</text>
<text x="92.5" y="127.7">0603</text>
<text x="140.8" y="139.7">0805</text>
<text x="159.7" y="139.7">0805</text>
<text x="244.2" y="143.8" transform="rotate(-90 244.2 143.8)">0603</text>
<text x="263" y="143.8" transform="rotate(-90 263 143.8)">0603</text>
<text x="173" y="146.6" transform="rotate(-180 173 146.6)">0603</text>
<text x="195.9" y="159.9">0805</text>
<text x="181" y="167.9" transform="rotate(-90 181 167.9)">0603</text>
<text x="272.4" y="162.6" transform="rotate(-90 272.4 162.6)">0805</text>
<text x="299.3" y="167.9">0805</text>
<text x="279.1" y="177.3" transform="rotate(-90 279.1 177.3)">0603</text>
<text x="68.3" y="198.8">0805</text>
<text x="42.8" y="217.6">0603</text>
</g>
</svg>
